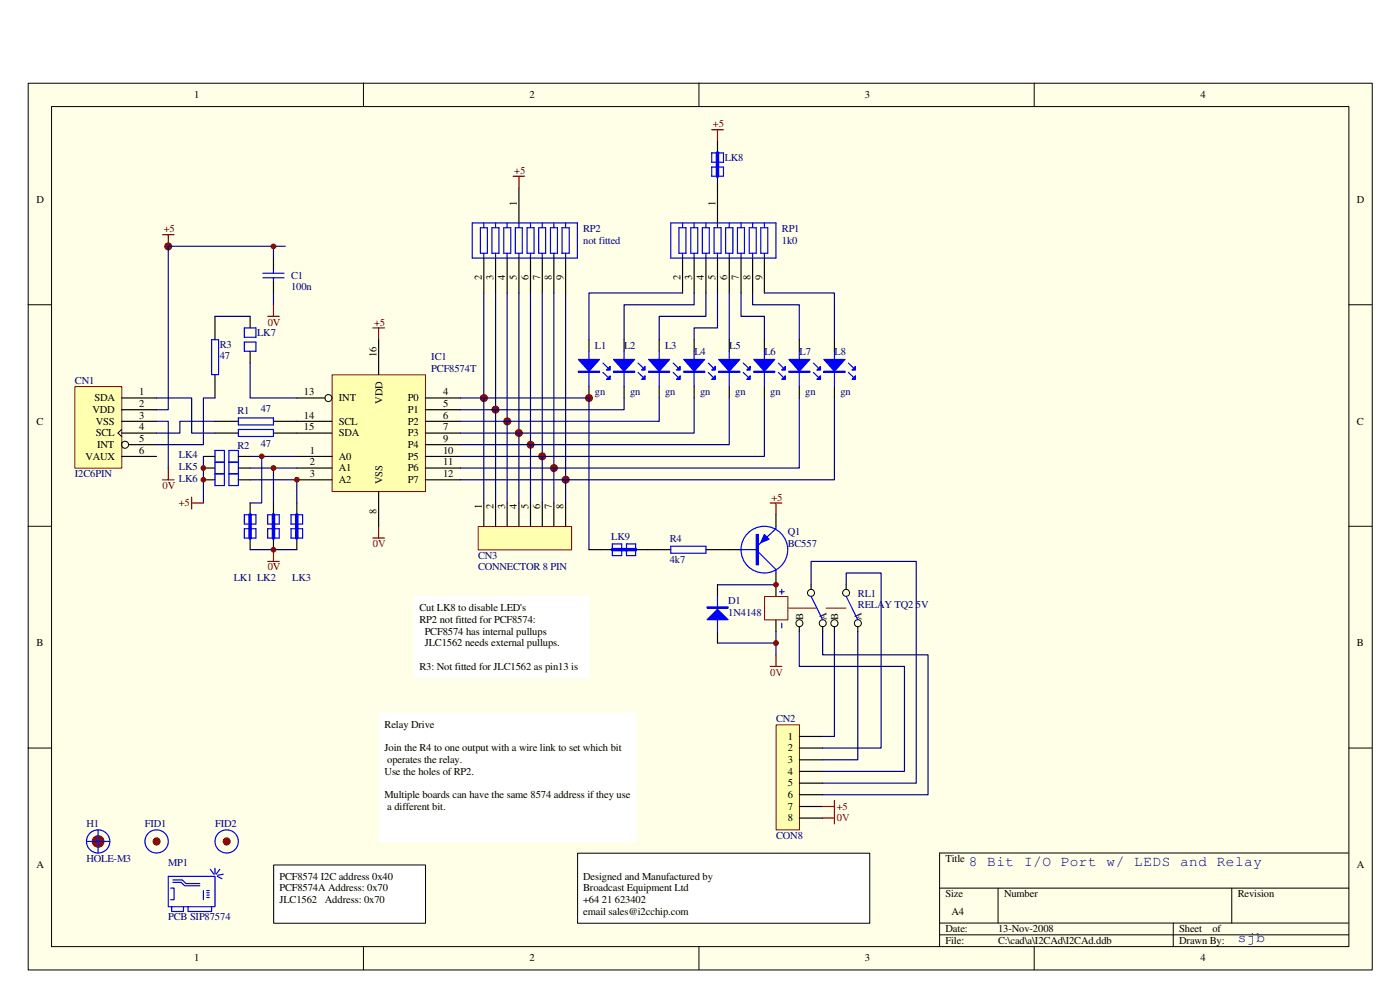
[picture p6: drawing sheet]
<svg xmlns="http://www.w3.org/2000/svg" width="297mm" height="210mm" viewBox="0 0 297 210" stroke-linecap="round" stroke-linejoin="round" font-family="sans-serif">
<path d="M6 17.7h285.1v188.1h-285.1z" fill="#ffffe8"/>
<g fill="none" stroke="#000" stroke-width=".21">
<path d="M6 17.7h285.1v188.1h-285.1zM77.1 17.6v5M148.3 17.6v5M219.4 17.6v5M10.9 22.6h275.3v178.2h-275.3zM5.9 64.6h5M286.1 64.6h5M5.9 111.6h5M286.1 111.6h5M5.9 158.7h5M286.1 158.7h5M199.3 188.4h86.8"/>
<path d="M199.3 195.8h86.8M199.3 198.3h86.8M211.7 188.4v7.4M248.9 195.8v5M261.3 188.4v7.4M286.1 180.9h-86.8v19.9M77.1 200.8v4.9M148.3 200.8v4.9M219.4 200.8v4.9"/>
</g>
<path d="M58.1 183.5h32.2v12.3h-32.2z" fill="#fff"/>
<path d="M58.1 183.5h32.2v12.3h-32.2z" fill="none" stroke="#000" stroke-width=".21"/>
<path d="M122.6 181h61.9v14.8h-61.9z" fill="#fff"/>
<path d="M122.5 181h62v14.8h-62z" fill="none" stroke="#000" stroke-width=".21"/>
<path d="M177 72.1v2.4M177 82v2.4" fill="none" stroke="#000" stroke-width=".25"/>
<path d="M177 74.5v7.5M180 79l1 1M180 77l1 1" fill="none" stroke="#00f" stroke-width=".25"/>
<path d="M174.8 76.2h4.5l-2.3 2.5z" fill="#00f"/>
<path d="M174.8 76.2h4.5l-2.3 2.5zM174.8 78.7h4.5v.3h-4.5zM174.8 78.9h4.5" fill="none" stroke="#00f" stroke-width=".25"/>
<path d="M181.5 79.7v.8h-.8z" fill="#00f"/>
<path d="M181.5 79.7v.8h-.8z" fill="none" stroke="#00f" stroke-width=".25"/>
<path d="M181.5 77.7v.8h-.8z" fill="#00f"/>
<path d="M169.6 74.5v7.5M172.6 79l.9 1M172.6 77l.9 1M181.5 77.7v.8h-.8z" fill="none" stroke="#00f" stroke-width=".25"/>
<path d="M169.6 72.1v2.4M169.6 82v2.4" fill="none" stroke="#000" stroke-width=".25"/>
<path d="M167.4 76.2h4.4l-2.2 2.5z" fill="#00f"/>
<path d="M167.4 78.9h4.4M167.4 76.2h4.4l-2.2 2.5zM167.4 78.7h4.4v.3h-4.4z" fill="none" stroke="#00f" stroke-width=".25"/>
<path d="M174.1 79.7v.8h-.8z" fill="#00f"/>
<path d="M174.1 79.7v.8h-.8z" fill="none" stroke="#00f" stroke-width=".25"/>
<path d="M174.1 77.7v.8h-.8z" fill="#00f"/>
<path d="M55.8 58.9h4.5M55.8 58h4.5M58 57.2v.8M58 58.9v.8M173.3 78.5l.8-.8v.8z" fill="none" stroke="#00f" stroke-width=".25"/>
<path d="M58 54.7v2.5M58 59.7v2.4" fill="none" stroke="#000" stroke-width=".25"/>
<path d="M151 27.5h2.5M152.2 27.5v2.5M34.5 49.8h2.4M35.7 49.8v2.4M56.8 67.1h2.4M58 64.6v2.5M79.1 69.6h2.5M80.3 69.6v2.5M79.1 114.1h2.5M80.3 111.6v2.5" fill="none" stroke="#800000" stroke-width=".25"/>
<path d="M70.5 79.5h19.8v24.8h-19.8z" fill="#ffffb0"/>
<path d="M70.5 79.5h19.8v24.8h-19.8z" fill="none" stroke="#800000" stroke-width=".21"/>
<circle cx="69.7" cy="84.4" r=".75" fill="none" stroke="#000" stroke-width=".21"/>
<g fill="none" stroke="#000" stroke-width=".25">
<path d="M80.3 72.1v7.4M124.9 72.1v2.4M63 84.4h5.9M63 96.8h7.4M63 99.3h7.4M63 89.4h7.4M63 91.9h7.4M90.2 84.4h7.5M90.2 96.8h7.5M90.2 99.3h7.5M90.2 89.4h7.5M90.2 91.9h7.5"/>
<path d="M90.2 86.9h7.5M90.2 94.3h7.5M124.9 82v2.4M63 101.8h7.4M80.3 104.2v7.4M90.2 101.8h7.5"/>
</g>
<path d="M124.9 74.5v7.5M127.9 79l1 1M127.9 77l1 1" fill="none" stroke="#00f" stroke-width=".25"/>
<path d="M122.7 76.2h4.5l-2.3 2.5z" fill="#00f"/>
<path d="M122.7 78.9h4.5M122.7 76.2h4.5l-2.3 2.5zM122.7 78.7h4.5v.3h-4.5z" fill="none" stroke="#00f" stroke-width=".25"/>
<path d="M129.4 79.7v.8h-.7z" fill="#00f"/>
<path d="M129.4 79.7v.8h-.7z" fill="none" stroke="#00f" stroke-width=".25"/>
<path d="M129.4 77.7v.8h-.7z" fill="#00f"/>
<path d="M128.7 78.5l.7-.8v.8zM132.4 74.5v7.5M135.4 79l1 1M135.4 77l1 1" fill="none" stroke="#00f" stroke-width=".25"/>
<path d="M132.4 72.1v2.4M132.4 82v2.4" fill="none" stroke="#000" stroke-width=".25"/>
<path d="M130.2 76.2h4.4l-2.2 2.5z" fill="#00f"/>
<path d="M130.2 76.2h4.4l-2.2 2.5zM130.2 78.7h4.4v.3h-4.4zM130.2 78.9h4.4" fill="none" stroke="#00f" stroke-width=".25"/>
<path d="M136.8 79.7v.8h-.7z" fill="#00f"/>
<path d="M136.8 79.7v.8h-.7z" fill="none" stroke="#00f" stroke-width=".25"/>
<path d="M136.8 77.7v.8h-.7z" fill="#00f"/>
<path d="M136.8 77.7v.8h-.7zM139.8 74.5v7.5M142.8 79l1 1M142.8 77l1 1" fill="none" stroke="#00f" stroke-width=".25"/>
<path d="M139.8 72.1v2.4M139.8 82v2.4" fill="none" stroke="#000" stroke-width=".25"/>
<path d="M137.6 76.2h4.4l-2.2 2.5z" fill="#00f"/>
<path d="M137.6 78.9h4.4M137.6 76.2h4.4l-2.2 2.5zM137.6 78.7h4.4v.3h-4.4z" fill="none" stroke="#00f" stroke-width=".25"/>
<path d="M144.3 79.7v.8h-.8z" fill="#00f"/>
<path d="M144.3 79.7v.8h-.8z" fill="none" stroke="#00f" stroke-width=".25"/>
<path d="M144.3 77.7v.8h-.8z" fill="#00f"/>
<path d="M143.5 78.5l.8-.8v.8zM147.3 74.5v7.5M150.3 79l.9 1M150.3 77l.9 1" fill="none" stroke="#00f" stroke-width=".25"/>
<path d="M147.3 72.1v2.4M147.3 82v2.4" fill="none" stroke="#000" stroke-width=".25"/>
<path d="M145.1 76.2h4.4l-2.2 2.5z" fill="#00f"/>
<path d="M145.1 76.2h4.4l-2.2 2.5zM145.1 78.7h4.4v.3h-4.4zM145.1 78.9h4.4" fill="none" stroke="#00f" stroke-width=".25"/>
<path d="M151.7 79.7v.8h-.7z" fill="#00f"/>
<path d="M151.7 79.7v.8h-.7z" fill="none" stroke="#00f" stroke-width=".25"/>
<path d="M151.7 77.7v.8h-.7z" fill="#00f"/>
<path d="M151 78.5l.7-.8v.8zM154.7 74.5v7.5M157.7 79l1 1M157.7 77l1 1" fill="none" stroke="#00f" stroke-width=".25"/>
<path d="M154.7 72.1v2.4M154.7 82v2.4" fill="none" stroke="#000" stroke-width=".25"/>
<path d="M152.5 76.2h4.5l-2.3 2.5z" fill="#00f"/>
<path d="M152.5 78.9h4.5M152.5 76.2h4.5l-2.3 2.5zM152.5 78.7h4.5v.3h-4.5z" fill="none" stroke="#00f" stroke-width=".25"/>
<path d="M159.2 79.7v.8h-.8z" fill="#00f"/>
<path d="M159.2 79.7v.8h-.8z" fill="none" stroke="#00f" stroke-width=".25"/>
<path d="M159.2 77.7v.8h-.8z" fill="#00f"/>
<path d="M159.2 77.7v.8h-.8zM162.2 74.5v7.5M165.1 79l1 1M165.1 77l1 1" fill="none" stroke="#00f" stroke-width=".25"/>
<path d="M162.2 72.1v2.4M162.2 82v2.4" fill="none" stroke="#000" stroke-width=".25"/>
<path d="M159.9 76.2h4.5l-2.2 2.5z" fill="#00f"/>
<path d="M159.9 76.2h4.5l-2.2 2.5zM159.9 78.7h4.5v.3h-4.5zM159.9 78.9h4.5" fill="none" stroke="#00f" stroke-width=".25"/>
<path d="M166.6 79.7v.8h-.8z" fill="#00f"/>
<path d="M166.6 79.7v.8h-.8z" fill="none" stroke="#00f" stroke-width=".25"/>
<path d="M166.6 77.7v.8h-.8z" fill="#00f"/>
<g fill="none" stroke="#00f" stroke-width=".25">
<path d="M100.2 47.3h22.3v7.4h-22.3zM101.9 48.3h1.5v5.4h-1.5zM102.6 47.3v1M102.6 53.7v1M104.4 48.3h1.5v5.4h-1.5zM105.1 47.3v1M105.1 53.7v1M106.9 48.3h1.4v5.4h-1.4zM107.6 47.3v1M107.6 53.7v1M109.3 48.3h1.5v5.4h-1.5zM110.1 47.3v1"/>
<path d="M110.1 53.7v1M111.8 48.3h1.5v5.4h-1.5zM112.5 47.3v1M112.5 53.7v1M114.3 48.3h1.5v5.4h-1.5zM115 47.3v1M115 53.7v1M116.8 48.3h1.5v5.4h-1.5zM117.5 47.3v1M117.5 53.7v1M119.2 48.3h1.6v5.4h-1.6zM120 47.3v1"/>
<path d="M120 53.7v1M142.3 47.3h22.3v7.4h-22.3zM144 48.3h1.5v5.4h-1.5zM144.8 47.3v1M144.8 53.7v1M146.5 48.3h1.5v5.4h-1.5zM147.3 47.3v1M147.3 53.7v1M149 48.3h1.5v5.4h-1.5zM149.8 47.3v1M149.8 53.7v1M151.5 48.3h1.5v5.4h-1.5z"/>
<path d="M152.2 47.3v1M152.2 53.7v1M153.9 48.3h1.6v5.4h-1.6zM154.7 47.3v1M154.7 53.7v1M156.4 48.3h1.5v5.4h-1.5zM157.2 47.3v1M157.2 53.7v1M158.9 48.3h1.5v5.4h-1.5zM159.7 47.3v1M159.7 53.7v1M161.4 48.3h1.5v5.4h-1.5z"/>
<path d="M162.2 47.3v1M162.2 53.7v1M165.8 78.5l.8-.8v.8z"/>
</g>
<g fill="none" stroke="#000" stroke-width=".25">
<path d="M110.1 39.9v7.4M152.2 39.9v7.4M102.6 54.7v7.4M105.1 54.7v7.4M107.6 54.7v7.4M110.1 54.7v7.4M112.5 54.7v7.4M115 54.7v7.4M117.5 54.7v7.4M120 54.7v7.4M144.8 54.7v7.4M147.3 54.7v7.4"/>
<path d="M149.8 54.7v7.4M152.2 54.7v7.4M154.7 54.7v7.4M157.2 54.7v7.4M159.7 54.7v7.4M162.2 54.7v7.4"/>
</g>
<path d="M108.9 37.4h2.4M110.1 37.4v2.5" fill="none" stroke="#800000" stroke-width=".25"/>
<g fill="none" stroke="#000080" stroke-width=".25">
<path d="M58 62.1v2.5M102.6 62.1v22.3M105.1 62.1v24.8M107.6 62.1v27.3M110.1 62.1v29.8M112.5 62.1v32.2M115 62.1v34.7M117.5 62.1v37.2M120 62.1v39.7M144.8 62.1h-19.9v10M147.3 62.1v2.5h-14.9v7.5M149.8 62.1v5h-10v5"/>
<path d="M154.7 62.1v10M157.2 62.1v5h5v5M159.7 62.1v2.5h9.9v7.5M162.2 62.1h14.8v10"/>
</g>
<circle cx="102.7" cy="84.4" r=".75" fill="#800000"/>
<circle cx="102.7" cy="84.4" r=".75" fill="none" stroke="#800000" stroke-width=".21"/>
<circle cx="125" cy="84.4" r=".75" fill="#800000"/>
<circle cx="125" cy="84.4" r=".75" fill="none" stroke="#800000" stroke-width=".21"/>
<circle cx="35.7" cy="52.3" r=".74" fill="#800000"/>
<circle cx="35.7" cy="52.3" r=".74" fill="none" stroke="#800000" stroke-width=".21"/>
<circle cx="120" cy="101.8" r=".75" fill="#800000"/>
<circle cx="120" cy="101.8" r=".75" fill="none" stroke="#800000" stroke-width=".21"/>
<circle cx="117.5" cy="99.3" r=".74" fill="#800000"/>
<circle cx="117.5" cy="99.3" r=".74" fill="none" stroke="#800000" stroke-width=".21"/>
<circle cx="115" cy="96.8" r=".74" fill="#800000"/>
<circle cx="115" cy="96.8" r=".74" fill="none" stroke="#800000" stroke-width=".21"/>
<circle cx="112.6" cy="94.3" r=".74" fill="#800000"/>
<circle cx="112.6" cy="94.3" r=".74" fill="none" stroke="#800000" stroke-width=".21"/>
<circle cx="110.1" cy="91.8" r=".74" fill="#800000"/>
<circle cx="110.1" cy="91.8" r=".74" fill="none" stroke="#800000" stroke-width=".21"/>
<circle cx="107.6" cy="89.4" r=".75" fill="#800000"/>
<circle cx="107.6" cy="89.4" r=".75" fill="none" stroke="#800000" stroke-width=".21"/>
<circle cx="105.1" cy="86.9" r=".74" fill="#800000"/>
<circle cx="105.1" cy="86.9" r=".74" fill="none" stroke="#800000" stroke-width=".21"/>
<path d="M15.9 82h9.9v17.3h-9.9z" fill="#ffffb0"/>
<path d="M15.9 82h9.9v17.3h-9.9z" fill="none" stroke="#800000" stroke-width=".21"/>
<path d="M25.8 84.4h7.4M25.8 86.9h7.4M25.8 89.4h7.4M25.8 91.9h7.4M25.8 96.8h7.4M27.3 94.3h5.9M45.6 89.4h5M45.6 91.9h5M58 89.4h5M58 91.9h5" fill="none" stroke="#000" stroke-width=".25"/>
<g fill="none" stroke="#000" stroke-width=".21">
<path d="M25.8 91.1l-.8 .8 .8 .7"/>
<circle cx="26.5" cy="94.3" r=".75"/>
</g>
<path d="M50.6 88.7h7.4v1.4h-7.4zM50.6 91.1h7.4v1.5h-7.4z" fill="none" stroke="#00f" stroke-width=".25"/>
<path d="M35.7 52.2v34.7h-2.5M33.2 89.4h2.5v9.9M97.7 84.4h27.2M132.4 84.4v2.5h-34.7M139.8 84.4v5h-42.1M147.3 84.4v7.5h-49.6" fill="none" stroke="#000080" stroke-width=".25"/>
<path d="M35.7 99.3v2.5M34.5 101.8h2.4" fill="none" stroke="#800000" stroke-width=".25"/>
<path d="M87.9 126.6h37.1v17.3h-37.1z" fill="#fff"/>
<path d="M87.8 126.5h37.2v17.4h-37.2z" fill="none" stroke="#fff" stroke-width=".21"/>
<path d="M45.6 67.1v5M45.6 79.5v4.9" fill="none" stroke="#000" stroke-width=".25"/>
<path d="M44.9 72.1h1.5v7.4h-1.5z" fill="none" stroke="#00f" stroke-width=".25"/>
<path d="M45.6 84.4h-2.4v9.9h-10" fill="none" stroke="#000080" stroke-width=".25"/>
<path d="M101.5 111.7h19.8v4.9h-19.8z" fill="#ffffb0"/>
<path d="M101.4 111.7h19.9v4.9h-19.9zM162.2 126.5h5v5h-5z" fill="none" stroke="#800000" stroke-width=".21"/>
<path d="M102.6 106.7v4.9M105.1 106.7v4.9M107.6 106.7v4.9M110.1 106.7v4.9M112.5 106.7v4.9M115 106.7v4.9M117.5 106.7v4.9M120 106.7v4.9M164.6 124v2.5M164.6 131.5v2.4" fill="none" stroke="#000" stroke-width=".25"/>
<path d="M102.6 84.4v22.3M105.1 86.9v19.8M107.6 89.4v17.3M110.1 91.9v14.8M112.5 94.3v12.4M115 96.8v9.9M117.5 99.3v7.4M154.7 84.4v9.9h-57M162.2 84.4v12.4h-64.5M169.6 84.4v14.9h-71.9M177 84.4v17.4h-79.3M120 101.8v4.9" fill="none" stroke="#000080" stroke-width=".25"/>
<circle cx="169.6" cy="132.2" r=".74" fill="#ffffe8"/>
<circle cx="169.6" cy="132.2" r=".74" fill="none" stroke="#000" stroke-width=".21"/>
<circle cx="172" cy="125.8" r=".74" fill="#ffffe8"/>
<circle cx="172" cy="125.8" r=".74" fill="none" stroke="#000" stroke-width=".21"/>
<circle cx="174.5" cy="132.2" r=".74" fill="#ffffe8"/>
<circle cx="174.5" cy="132.2" r=".74" fill="none" stroke="#000" stroke-width=".21"/>
<circle cx="177" cy="132.2" r=".75" fill="#ffffe8"/>
<circle cx="177" cy="132.2" r=".75" fill="none" stroke="#000" stroke-width=".21"/>
<circle cx="182" cy="132.2" r=".75" fill="#ffffe8"/>
<circle cx="182" cy="132.2" r=".75" fill="none" stroke="#000" stroke-width=".21"/>
<circle cx="179.5" cy="125.8" r=".74" fill="#ffffe8"/>
<circle cx="179.5" cy="125.8" r=".74" fill="none" stroke="#000" stroke-width=".21"/>
<path d="M137.3 116.6h5M149.8 116.6h4.9M169.6 132.9v1M172.1 124v1M174.5 132.9v1M177 132.9v1M179.5 124v1M182 132.9v1" fill="none" stroke="#000" stroke-width=".25"/>
<path d="M167.1 129h12.4" fill="none" stroke="#f00" stroke-width=".21" stroke-dasharray="6.1 2"/>
<path d="M142.3 115.9h7.5v1.5h-7.5zM165.4 125.5h.9M165.8 125v1M165.8 132.2v1M172.1 126.5l2.4 5M179.5 126.5l2.5 5" fill="none" stroke="#00f" stroke-width=".25"/>
<path d="M163.4 106.7h2.4M164.6 106.7v2.5M164.6 138.9v2.5M163.4 141.4h2.4" fill="none" stroke="#800000" stroke-width=".25"/>
<path d="M80.4 151.3h54.5v27.2h-54.5z" fill="#fff"/>
<path d="M80.4 151.3h54.5v27.2h-54.5z" fill="none" stroke="#fff" stroke-width=".21"/>
<path d="M164.7 153.8h4.9v22.2h-4.9z" fill="#ffffb0"/>
<path d="M164.7 153.8h4.9v22.2h-4.9z" fill="none" stroke="#800000" stroke-width=".21"/>
<path d="M169.6 156.2h4.9M169.6 158.7h4.9M169.6 161.2h4.9M169.6 163.6h4.9M169.6 166.1h4.9M169.6 168.6h4.9M169.6 171.1h4.9M169.6 173.5h4.9" fill="none" stroke="#000" stroke-width=".25"/>
<path d="M174.5 173.5h2.5M174.5 171.1h2.5M177 169.8v5" fill="none" stroke="#800000" stroke-width=".25"/>
<path d="M33.2 84.4h7.5v7.5h4.9M45.6 89.4h-7.4v2.5h-5" fill="none" stroke="#000080" stroke-width=".25"/>
<g fill="none" stroke="#00f" stroke-width=".25">
<path d="M35.7 185.9h9.9v6.4h-9.9zM36.2 188.4h.7v2.4h-.7M36.4 192.3v1h2.5v-1M36.7 186.7h2l.7 .7h3M36.7 187.2h1.7l.8 .7h3.2M39.9 192.3v1h5v-1M43.2 188.9v1.9M43.9 188.9h.5M43.9 189.4h.5M43.9 189.9h.5M43.9 190.4h.5M44.6 184.4l.8 1"/>
<path d="M45.6 184.2v1.2M46.1 185.9l1 .5M46.6 184.4l-.7 1M47.3 185.4l-1.2 .3"/>
<circle cx="48.1" cy="178.5" r="2.47"/>
</g>
<circle cx="48.1" cy="178.5" r=".75" fill="#800000"/>
<circle cx="48.1" cy="178.5" r=".75" fill="none" stroke="#800000" stroke-width=".21"/>
<circle cx="33.2" cy="178.5" r="2.47" fill="none" stroke="#00f" stroke-width=".25"/>
<circle cx="33.2" cy="178.5" r=".75" fill="#800000"/>
<circle cx="33.2" cy="178.5" r=".75" fill="none" stroke="#800000" stroke-width=".21"/>
<path d="M152.2 124v2.5M152.2 133.9v2.5" fill="none" stroke="#000" stroke-width=".25"/>
<path d="M150 128.7h4.5v.3h-4.5zM150 128.9h4.5M152.2 126.5v7.4" fill="none" stroke="#00f" stroke-width=".25"/>
<path d="M152.2 129.3l2.3 2.2h-4.5z" fill="#00f"/>
<g fill="none" stroke="#00f" stroke-width=".25">
<path d="M45.6 95.6h2v7.4h-2zM45.6 98h2M48.6 95.6h2v7.4h-2zM48.6 98h2M45.6 100.5h2M48.6 100.5h2M51.8 109.2h2.5v2h-2.5zM51.8 112.1h2.5v2h-2.5zM56.8 109.2h2.4v2h-2.4zM56.8 112.1h2.4v2h-2.4zM61.7 109.2h2.5v2h-2.5zM61.7 112.1h2.5v2h-2.5z"/>
<path d="M152.2 129.3l2.3 2.2h-4.5z"/>
</g>
<path d="M53.1 96.8h9.9M53.1 99.3h9.9M58 99.3v7.4M53.1 101.8h9.9v4.9M152.2 124h12.4M152.2 136.4h12.4M164.6 133.9v5" fill="none" stroke="#000080" stroke-width=".25"/>
<path d="M43.2 96.8h2.4M43.2 99.3h2.4M50.6 96.8h2.5M50.6 99.3h2.5M43.2 101.8h2.4M50.6 101.8h2.5M53.1 106.7v2.5M53.1 114.1v2.5M58 106.7v2.5M58 114.1v2.5M63 106.7v2.5M63 114.1v2.5" fill="none" stroke="#000" stroke-width=".25"/>
<path d="M53.1 109.2v4.9M58 109.2v4.9M63 109.2v4.9" fill="none" stroke="#00f" stroke-width=".74"/>
<circle cx="58" cy="99.3" r=".51" fill="#800000"/>
<circle cx="58" cy="99.3" r=".51" fill="none" stroke="#800000" stroke-width=".21"/>
<path d="M55.5 96.8v9.9h-2.4" fill="none" stroke="#000080" stroke-width=".25"/>
<circle cx="55.5" cy="96.8" r=".49" fill="#800000"/>
<circle cx="55.5" cy="96.8" r=".49" fill="none" stroke="#800000" stroke-width=".21"/>
<path d="M35.7 52.2h24.8M58 52.2v2.5M152.2 62.1v7.5h-4.9v2.5M43.2 96.8v9.9M124.9 84.4v32.2M53.1 116.6h9.9" fill="none" stroke="#000080" stroke-width=".25"/>
<path d="M40.7 105.5v2.5M40.7 106.7h2.5M56.8 119.1h2.4M58 116.6v2.5" fill="none" stroke="#800000" stroke-width=".25"/>
<circle cx="58" cy="52.3" r=".5" fill="#800000"/>
<circle cx="58" cy="52.3" r=".5" fill="none" stroke="#800000" stroke-width=".21"/>
<circle cx="58" cy="116.6" r=".5" fill="#800000"/>
<circle cx="58" cy="116.6" r=".5" fill="none" stroke="#800000" stroke-width=".21"/>
<circle cx="43.1" cy="99.3" r=".5" fill="#800000"/>
<circle cx="43.1" cy="99.3" r=".5" fill="none" stroke="#800000" stroke-width=".21"/>
<circle cx="43.1" cy="101.8" r=".49" fill="#800000"/>
<circle cx="43.1" cy="101.8" r=".49" fill="none" stroke="#800000" stroke-width=".21"/>
<path d="M154.7 116.6h2.5M164.6 109.2v2.4M164.6 121.5v2.5" fill="none" stroke="#000" stroke-width=".25"/>
<circle cx="162.2" cy="116.6" r="5" fill="none" stroke="#00f" stroke-width=".25"/>
<path d="M160.4 113.4h.5v6.4h-.5z" fill-rule="evenodd" fill="#00f"/>
<path d="M160.4 113.4h.5v6.4h-.5z" fill="none" stroke="#00f" stroke-width=".25"/>
<path d="M162.2 113.4l.9 1-1.7 .7z" fill="#00f"/>
<path d="M51.8 72.6h2.5v1.9h-2.5zM51.8 69.6h2.5v1.9h-2.5zM157 116.6h3.4M160.9 117.1l3.7 3.7v.7M162.2 113.4l.9 1-1.7 .7zM164.6 111.6v.5l-3.7 3.5" fill="none" stroke="#00f" stroke-width=".25"/>
<path d="M45.6 67.1h7.5M53.1 77v7.4h9.9M169.6 133.9v7.5h22.3v22.2h-17.4M172.1 124v-4.9h22.3v47h-19.9M174.5 133.9v5h22.4v29.7h-22.4M177 133.9v22.3h-2.5M179.5 124v-2.5h7.4v37.2h-12.4M182 133.9v27.3h-7.5" fill="none" stroke="#000080" stroke-width=".25"/>
<path d="M53.1 67.1v2.5M53.1 74.5v2.5" fill="none" stroke="#000" stroke-width=".25"/>
<circle cx="63" cy="101.8" r=".49" fill="#800000"/>
<circle cx="63" cy="101.8" r=".49" fill="none" stroke="#800000" stroke-width=".21"/>
<path d="M151 32.4h2.5v2h-2.5zM151 35.4h2.5v2h-2.5zM129.9 115.4h2v2.5h-2zM132.9 115.4h2v2.5h-2z" fill="none" stroke="#00f" stroke-width=".25"/>
<path d="M152.2 30v2.4M152.2 37.4v2.5M127.4 116.6h2.5M134.9 116.6h2.4" fill="none" stroke="#000" stroke-width=".25"/>
<path d="M152.2 32.4v5M129.9 116.6h5" fill="none" stroke="#00f" stroke-width=".74"/>
<circle cx="164.6" cy="124" r=".49" fill="#800000"/>
<circle cx="164.6" cy="124" r=".49" fill="none" stroke="#800000" stroke-width=".21"/>
<circle cx="164.6" cy="136.4" r=".5" fill="#800000"/>
<circle cx="164.6" cy="136.4" r=".5" fill="none" stroke="#800000" stroke-width=".21"/>
<path d="M124.9 116.6h2.5" fill="none" stroke="#000" stroke-width=".25"/>
<circle cx="20.8" cy="178.5" r="2.47" fill="none" stroke="#00f" stroke-width=".25"/>
<circle cx="20.8" cy="178.5" r="1.24" fill="#800000"/>
<circle cx="20.8" cy="178.5" r="1.24" fill="none" stroke="#800000" stroke-width=".21"/>
<path d="M18.3 178.5h5M20.8 176v4.9" fill="none" stroke="#00f" stroke-width=".25"/>
<g font-size="3.1" fill="#000080">
<text x="205.6" y="183.8">8 Bit I/O Port w/ LEDS and Relay</text>
<text x="262.6" y="199.9">sjb</text>
</g>
<g font-size="2.2">
<text x="41.2" y="20.7">1</text>
<text x="112.3" y="20.7">2</text>
<text x="183.5" y="20.7">3</text>
<text x="254.7" y="20.7">4</text>
<text x="7.7" y="43.1">D</text>
<text x="109.7" y="43.6" transform="rotate(-90 109.7 43.6)">1</text>
<text x="151.8" y="43.6" transform="rotate(-90 151.8 43.6)">1</text>
<text x="287.9" y="43.1">D</text>
<text x="102.2" y="59.4" transform="rotate(-90 102.2 59.4)">2</text>
<text x="104.7" y="59.4" transform="rotate(-90 104.7 59.4)">3</text>
<text x="107.2" y="59.4" transform="rotate(-90 107.2 59.4)">4</text>
<text x="109.7" y="59.4" transform="rotate(-90 109.7 59.4)">5</text>
<text x="112.1" y="59.4" transform="rotate(-90 112.1 59.4)">6</text>
<text x="114.6" y="59.4" transform="rotate(-90 114.6 59.4)">7</text>
<text x="117.1" y="59.4" transform="rotate(-90 117.1 59.4)">8</text>
<text x="119.6" y="59.4" transform="rotate(-90 119.6 59.4)">9</text>
<text x="144.4" y="59.4" transform="rotate(-90 144.4 59.4)">2</text>
<text x="146.8" y="59.4" transform="rotate(-90 146.8 59.4)">3</text>
<text x="149.3" y="59.4" transform="rotate(-90 149.3 59.4)">4</text>
<text x="151.8" y="59.4" transform="rotate(-90 151.8 59.4)">5</text>
<text x="154.3" y="59.4" transform="rotate(-90 154.3 59.4)">6</text>
<text x="156.7" y="59.4" transform="rotate(-90 156.7 59.4)">7</text>
<text x="159.2" y="59.4" transform="rotate(-90 159.2 59.4)">8</text>
<text x="161.7" y="59.4" transform="rotate(-90 161.7 59.4)">9</text>
<text x="79.9" y="75.8" transform="rotate(-90 79.9 75.8)">16</text>
<text x="29.5" y="83.9">1</text>
<text x="64.5" y="83.9">13</text>
<text x="94" y="83.9">4</text>
<text x="19.6" y="87.6">VDD</text>
<text x="20.1" y="85.1">SDA</text>
<text x="29.5" y="86.4">2</text>
<text x="29.5" y="88.8">3</text>
<text x="64.5" y="88.8">14</text>
<text x="71.9" y="85.1">INT</text>
<text x="81.1" y="85.7" transform="rotate(-90 81.1 85.7)">VDD</text>
<text x="86.5" y="85.1">P0</text>
<text x="86.5" y="87.6">P1</text>
<text x="94" y="86.4">5</text>
<text x="94" y="88.8">6</text>
<text x="7.7" y="90">C</text>
<text x="20.3" y="90">VSS</text>
<text x="20.3" y="92.5">SCL</text>
<text x="20.6" y="95">INT</text>
<text x="29.5" y="93.8">5</text>
<text x="29.5" y="91.3">4</text>
<text x="64.5" y="91.3">15</text>
<text x="71.9" y="90">SCL</text>
<text x="71.9" y="92.5">SDA</text>
<text x="86.5" y="90">P2</text>
<text x="86.5" y="92.5">P3</text>
<text x="86.5" y="95">P4</text>
<text x="94" y="91.3">7</text>
<text x="94" y="93.8">9</text>
<text x="287.9" y="90">C</text>
<text x="18.1" y="97.5">VAUX</text>
<text x="29.5" y="96.3">6</text>
<text x="65.7" y="96.3">1</text>
<text x="65.7" y="98.7">2</text>
<text x="65.7" y="101.2">3</text>
<text x="71.9" y="97.5">A0</text>
<text x="71.9" y="100">A1</text>
<text x="86.5" y="97.5">P5</text>
<text x="86.5" y="100">P6</text>
<text x="94" y="96.3">10</text>
<text x="94" y="98.7">11</text>
<text x="94" y="101.2">12</text>
<text x="71.9" y="102.5">A2</text>
<text x="81.1" y="102.7" transform="rotate(-90 81.1 102.7)">VSS</text>
<text x="86.5" y="102.5">P7</text>
<text x="102.2" y="108" transform="rotate(-90 102.2 108)">1</text>
<text x="104.7" y="108" transform="rotate(-90 104.7 108)">2</text>
<text x="107.2" y="108" transform="rotate(-90 107.2 108)">3</text>
<text x="109.7" y="108" transform="rotate(-90 109.7 108)">4</text>
<text x="112.1" y="108" transform="rotate(-90 112.1 108)">5</text>
<text x="114.6" y="108" transform="rotate(-90 114.6 108)">6</text>
<text x="117.1" y="108" transform="rotate(-90 117.1 108)">7</text>
<text x="119.6" y="108" transform="rotate(-90 119.6 108)">8</text>
<text x="79.9" y="109" transform="rotate(-90 79.9 109)">8</text>
<text x="89" y="129.7">Cut LK8 to disable LED's</text>
<text x="170.4" y="131.5" transform="rotate(-90 170.4 131.5)">B</text>
<text x="175.4" y="131.5" transform="rotate(-90 175.4 131.5)">A</text>
<text x="177.8" y="131.5" transform="rotate(-90 177.8 131.5)">B</text>
<text x="182.8" y="131.5" transform="rotate(-90 182.8 131.5)">A</text>
<text x="7.7" y="137.1">B</text>
<text x="89" y="132.1">RP2 not fitted for PCF8574:</text>
<text x="90.1" y="134.6">PCF8574 has internal pullups</text>
<text x="90.1" y="137.1">JLC1562 needs external pullups.</text>
<text x="287.9" y="137.1">B</text>
<text x="89" y="142">R3: Not fitted for JLC1562 as pin13 is</text>
<text x="81.6" y="154.4">Relay Drive</text>
<text x="81.6" y="159.4">Join the R4 to one output with a wire link to set which bit</text>
<text x="82.1" y="161.8">operates the relay.</text>
<text x="167.1" y="156.9">1</text>
<text x="167.1" y="159.4">2</text>
<text x="167.1" y="161.8">3</text>
<text x="81.6" y="164.3">Use the holes of RP2.</text>
<text x="167.1" y="164.3">4</text>
<text x="167.1" y="166.8">5</text>
<text x="81.6" y="169.3">Multiple boards can have the same 8574 address if they use</text>
<text x="82.1" y="171.8">a different bit.</text>
<text x="167.1" y="169.3">6</text>
<text x="167.1" y="171.8">7</text>
<text x="167.1" y="174.2">8</text>
<text x="7.7" y="184.1">A</text>
<text x="200.6" y="182.9">Title</text>
<text x="287.9" y="184.1">A</text>
<text x="59.3" y="186.6">PCF8574 I2C address 0x40</text>
<text x="59.3" y="189.1">PCF8574A Address: 0x70</text>
<text x="59.3" y="191.6">JLC1562</text>
<text x="68.9" y="191.6">Address: 0x70</text>
<text x="123.7" y="186.6">Designed and Manufactured by</text>
<text x="123.7" y="189.1">Broadcast Equipment Ltd</text>
<text x="123.7" y="191.6">+64 21 623402</text>
<text x="200.6" y="190.3">Size</text>
<text x="213" y="190.3">Number</text>
<text x="262.6" y="190.3">Revision</text>
<text x="123.7" y="194">email sales@i2cchip.com</text>
<text x="200.6" y="197.7">Date:</text>
<text x="201.8" y="194">A4</text>
<text x="211.7" y="197.7">13-Nov-2008</text>
<text x="250.2" y="197.7">Sheet</text>
<text x="257.2" y="197.7">of</text>
<text x="41.2" y="203.9">1</text>
<text x="112.3" y="203.9">2</text>
<text x="183.5" y="203.9">3</text>
<text x="200.6" y="200.2">File:</text>
<text x="211.7" y="200.2">C:\cad\a\I2CAd\I2CAd.ddb</text>
<text x="250.2" y="200.2">Drawn By:</text>
<text x="254.7" y="203.9">4</text>
</g>
<g font-size="2.2" fill="#800000">
<text x="151.2" y="27">+5</text>
<text x="109.1" y="36.8">+5</text>
<text x="34.7" y="49.2">+5</text>
<text x="56.8" y="69">0V</text>
<text x="79.4" y="69">+5</text>
<text x="34.5" y="103.7">0V</text>
<text x="37.9" y="107.4">+5</text>
<text x="163.6" y="106.2">+5</text>
<text x="79.1" y="116">0V</text>
<text x="56.8" y="121">0V</text>
<text x="163.4" y="143.3">0V</text>
<text x="177.5" y="171.8">+5</text>
<text x="177.5" y="174.2">0V</text>
</g>
<g font-size="2.2" fill="#000080">
<text x="153.7" y="34.1">LK8</text>
<text x="123.7" y="49.2">RP2</text>
<text x="123.7" y="51.7">not fitted</text>
<text x="165.9" y="49.2">RP1</text>
<text x="165.9" y="51.7">1k0</text>
<text x="61.7" y="59.1">C1</text>
<text x="61.7" y="61.6">100n</text>
<text x="54.5" y="71.3">LK7</text>
<text x="46.6" y="73.7">R3</text>
<text x="46.6" y="76.2">47</text>
<text x="91.5" y="76.5">IC1</text>
<text x="126.2" y="74">L1</text>
<text x="132.4" y="74">L2</text>
<text x="141.1" y="74">L3</text>
<text x="147.3" y="75.2">L4</text>
<text x="154.7" y="74">L5</text>
<text x="162.2" y="75.2">L6</text>
<text x="169.6" y="75.2">L7</text>
<text x="177.1" y="75.2">L8</text>
<text x="15.9" y="81.4">CN1</text>
<text x="91.5" y="78.9">PCF8574T</text>
<text x="126.2" y="83.9">gn</text>
<text x="133.7" y="83.9">gn</text>
<text x="141.1" y="83.9">gn</text>
<text x="148.5" y="83.9">gn</text>
<text x="156" y="83.9">gn</text>
<text x="163.4" y="83.9">gn</text>
<text x="170.8" y="83.9">gn</text>
<text x="178.3" y="83.9">gn</text>
<text x="50.4" y="87.8">R1</text>
<text x="55.3" y="87.3">47</text>
<text x="50.4" y="95.3">R2</text>
<text x="55.3" y="94.8">47</text>
<text x="15.9" y="101.2">I2C6PIN</text>
<text x="37.9" y="97.2">LK4</text>
<text x="37.9" y="99.7">LK5</text>
<text x="37.9" y="102.2">LK6</text>
<text x="167.1" y="113.6">Q1</text>
<text x="101.4" y="118.5">CN3</text>
<text x="129.7" y="114.6">LK9</text>
<text x="142.1" y="115.1">R4</text>
<text x="142.1" y="119.5">4k7</text>
<text x="167.1" y="116">BC557</text>
<text x="49.6" y="123.2">LK1 LK2</text>
<text x="62" y="123.2">LK3</text>
<text x="101.4" y="121">CONNECTOR 8 PIN</text>
<text x="154.5" y="128.2">D1</text>
<text x="154.5" y="130.6">1N4148</text>
<text x="182" y="126.7">RL1</text>
<text x="182" y="128.9">RELAY TQ2 5V</text>
<text x="164.7" y="153.2">CN2</text>
<text x="18.3" y="175.5">H1</text>
<text x="30.7" y="175.5">FID1</text>
<text x="45.7" y="175.5">FID2</text>
<text x="164.7" y="177.9">CON8</text>
<text x="18.3" y="182.9">HOLE-M3</text>
<text x="35.7" y="183.7">MP1</text>
<text x="35.7" y="195.3">PCB SIP87574</text>
</g>
</svg>
